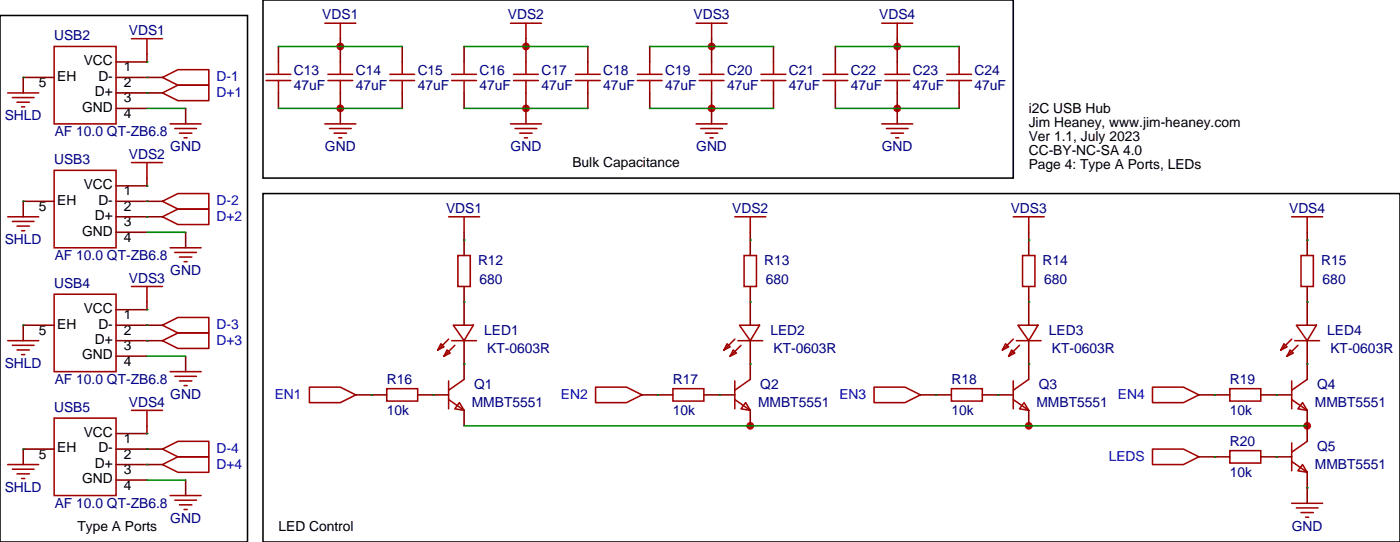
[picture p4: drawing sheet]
<svg xmlns="http://www.w3.org/2000/svg" width="319mm" height="123mm" viewBox="0 0 319 123" stroke-linecap="round" stroke-linejoin="round" font-family="sans-serif">
<g fill="#c00">
<circle cx="77.6" cy="24.7" r=".88"/>
<circle cx="77.6" cy="10.6" r=".88"/>
<circle cx="119.9" cy="24.7" r=".88"/>
<circle cx="119.9" cy="10.6" r=".88"/>
<circle cx="162.3" cy="24.7" r=".88"/>
<circle cx="162.3" cy="10.6" r=".88"/>
<circle cx="204.6" cy="24.7" r=".88"/>
<circle cx="204.6" cy="10.6" r=".88"/>
<circle cx="171.1" cy="97" r=".88"/>
<circle cx="234.6" cy="97" r=".88"/>
<circle cx="298.1" cy="97" r=".88"/>
</g>
<path d="M12.3 10.6h14.2v17.6h-14.2zM30 8.8h7M33.5 8.8v3.5M37 17.6l3.6-1.7h7v3.5h-7zM37 21.2l3.6-1.8h7v3.5h-7zM38.8 28.2h7.1M39.9 29.3h4.9M40.9 30.3h2.8M42 31.4h.7" fill="none" stroke="#a10000" stroke-width=".35"/>
<path d="M5.3 17.6h7M26.5 17.6h10.5M33.5 12.3v1.8h-7M26.5 21.2h10.5M26.5 24.7h7M42.3 24.7v3.5" fill="none" stroke="#870000" stroke-width=".35"/>
<circle cx="33.5" cy="14.1" r=".18" fill="#008700"/>
<path d="M33.5 24.7h8.8" fill="none" stroke="#008700" stroke-width=".35"/>
<g fill="#008700">
<circle cx="33.5" cy="17.6" r=".18"/>
<circle cx="33.5" cy="21.2" r=".18"/>
</g>
<path d="M1.8 21.2h7M2.8 22.2h5M3.9 23.3h2.8M4.9 24.3h.7" fill="none" stroke="#a10000" stroke-width=".35"/>
<path d="M5.3 17.6v3.6" fill="none" stroke="#870000" stroke-width=".35"/>
<circle cx="5.3" cy="17.6" r=".18" fill="#008700"/>
<path d="M12.3 38.8h14.2v17.6h-14.2zM30 37h7M33.5 37v3.6M37 45.9l3.6-1.8h7v3.5h-7zM37 49.4l3.6-1.8h7v3.6h-7zM38.8 56.4h7.1M39.9 57.5h4.9M40.9 58.6h2.8M42 59.6h.7" fill="none" stroke="#a10000" stroke-width=".35"/>
<path d="M5.3 45.9h7M26.5 45.9h10.5M26.5 49.4h10.5M26.5 52.9h7M33.5 40.6v1.7h-7M42.3 52.9v3.5" fill="none" stroke="#870000" stroke-width=".35"/>
<circle cx="33.5" cy="42.3" r=".18" fill="#008700"/>
<path d="M33.5 52.9h8.8" fill="none" stroke="#008700" stroke-width=".35"/>
<g fill="#008700">
<circle cx="33.5" cy="45.9" r=".18"/>
<circle cx="33.5" cy="49.4" r=".18"/>
</g>
<path d="M1.8 49.4h7M2.8 50.4h5M3.9 51.5h2.8M4.9 52.6h.7" fill="none" stroke="#a10000" stroke-width=".35"/>
<path d="M5.3 45.9v3.5" fill="none" stroke="#870000" stroke-width=".35"/>
<circle cx="5.3" cy="45.9" r=".18" fill="#008700"/>
<path d="M12.3 67h14.2v17.7h-14.2zM30 65.3h7M33.5 65.3v3.5M37 74.1l3.6-1.8h7v3.5h-7zM37 77.6l3.6-1.8h7v3.6h-7zM38.8 84.7h7.1M39.9 85.7h4.9M40.9 86.8h2.8M42 87.8h.7" fill="none" stroke="#a10000" stroke-width=".35"/>
<path d="M5.3 74.1h7M26.5 74.1h10.5M26.5 77.6h10.5M33.5 68.8v1.8h-7M26.5 81.1h7M42.3 81.1v3.6" fill="none" stroke="#870000" stroke-width=".35"/>
<circle cx="33.5" cy="70.6" r=".18" fill="#008700"/>
<path d="M33.5 81.1h8.8" fill="none" stroke="#008700" stroke-width=".35"/>
<g fill="#008700">
<circle cx="33.5" cy="74.1" r=".18"/>
<circle cx="33.5" cy="77.6" r=".18"/>
</g>
<path d="M1.8 77.6h7M2.8 78.7h5M3.9 79.7h2.8M4.9 80.8h.7" fill="none" stroke="#a10000" stroke-width=".35"/>
<path d="M5.3 74.1v3.5" fill="none" stroke="#870000" stroke-width=".35"/>
<circle cx="5.3" cy="74.1" r=".18" fill="#008700"/>
<path d="M12.3 95.2h14.2v17.7h-14.2zM30 93.5h7M33.5 93.5v3.5M37 102.3l3.6-1.8h7v3.6h-7zM37 105.8l3.6-1.7h7v3.5h-7zM38.8 112.9h7.1M39.9 113.9h4.9M40.9 115h2.8M42 116.1h.7" fill="none" stroke="#a10000" stroke-width=".35"/>
<path d="M33.5 97v1.8h-7M5.3 102.3h7M26.5 102.3h10.5M26.5 105.8h10.5M26.5 109.4h7M42.3 109.4v3.5" fill="none" stroke="#870000" stroke-width=".35"/>
<circle cx="33.5" cy="98.8" r=".18" fill="#008700"/>
<path d="M33.5 109.4h8.8" fill="none" stroke="#008700" stroke-width=".35"/>
<g fill="#008700">
<circle cx="33.5" cy="102.3" r=".18"/>
<circle cx="33.5" cy="105.8" r=".18"/>
</g>
<path d="M1.8 105.8h7M2.8 106.9h5M3.9 107.9h2.8M4.9 109h.7" fill="none" stroke="#a10000" stroke-width=".35"/>
<path d="M5.3 102.3v3.5" fill="none" stroke="#870000" stroke-width=".35"/>
<circle cx="5.3" cy="102.3" r=".18" fill="#008700"/>
<path d="M88.2 88.5h7v2.9h-7zM102.3 91l3.5 2.5M102.3 86.8v6.3M104.8 91.7l1 1.8-2.1-.4zM105.8 86.4l-3.5 2.5" fill="none" stroke="#a10000" stroke-width=".35"/>
<path d="M84.7 90h3.5M95.2 90h7.1M105.8 82.9v3.5M105.8 93.5v3.5" fill="none" stroke="#870000" stroke-width=".35"/>
<circle cx="98.8" cy="90" r=".18" fill="#008700"/>
<path d="M70.6 88.2h7l3.5 1.8-3.5 1.7h-7z" fill="none" stroke="#a10000" stroke-width=".35"/>
<path d="M81.1 90h3.6" fill="none" stroke="#870000" stroke-width=".35"/>
<circle cx="84.7" cy="90" r=".18" fill="#008700"/>
<path d="M100.5 78.3l.7 .7-1.4 .7zM102 79.7l.7 .7-1.5 .7zM102.3 77.3l-2.5 2.4M103 77.6h5.7M103.4 74.1h4.5l-2.1 3.5zM103.7 78.7l-2.5 2.4" fill="none" stroke="#a10000" stroke-width=".35"/>
<path d="M105.8 68.8v5.3M105.8 77.6v5.3" fill="none" stroke="#870000" stroke-width=".35"/>
<circle cx="105.8" cy="82.9" r=".18" fill="#008700"/>
<path d="M104.4 58.2h2.8v7.1h-2.8z" fill="none" stroke="#a10000" stroke-width=".35"/>
<path d="M105.8 54.7v3.5M105.8 65.3v3.5" fill="none" stroke="#870000" stroke-width=".35"/>
<circle cx="105.8" cy="68.8" r=".18" fill="#008700"/>
<path d="M153.5 88.5h7v2.9h-7zM167.6 91l3.5 2.5M167.6 86.8v6.3M170 91.7l1.1 1.8-2.1-.4zM171.1 86.4l-3.5 2.5" fill="none" stroke="#a10000" stroke-width=".35"/>
<path d="M149.9 90h3.6M160.5 90h7.1M171.1 82.9v3.5M171.1 93.5v3.5" fill="none" stroke="#870000" stroke-width=".35"/>
<circle cx="164" cy="90" r=".18" fill="#008700"/>
<path d="M135.8 88.2h7.1l3.5 1.8-3.5 1.7h-7.1z" fill="none" stroke="#a10000" stroke-width=".35"/>
<path d="M146.4 90h3.5" fill="none" stroke="#870000" stroke-width=".35"/>
<circle cx="149.9" cy="90" r=".18" fill="#008700"/>
<path d="M165.8 78.3l.7 .7-1.4 .7zM167.2 79.7l.7 .7-1.4 .7zM167.6 77.3l-2.5 2.4M168.3 77.6h5.6M168.6 74.1h4.6l-2.1 3.5zM169 78.7l-2.5 2.4" fill="none" stroke="#a10000" stroke-width=".35"/>
<path d="M171.1 68.8v5.3M171.1 77.6v5.3" fill="none" stroke="#870000" stroke-width=".35"/>
<circle cx="171.1" cy="82.9" r=".18" fill="#008700"/>
<path d="M169.7 58.2h2.8v7.1h-2.8z" fill="none" stroke="#a10000" stroke-width=".35"/>
<path d="M171.1 54.7v3.5M171.1 65.3v3.5" fill="none" stroke="#870000" stroke-width=".35"/>
<circle cx="171.1" cy="68.8" r=".18" fill="#008700"/>
<path d="M217 88.5h7v2.9h-7zM231.1 91l3.5 2.5M231.1 86.8v6.3M233.5 91.7l1.1 1.8-2.1-.4zM234.6 86.4l-3.5 2.5" fill="none" stroke="#a10000" stroke-width=".35"/>
<path d="M213.4 90h3.6M224 90h7.1M234.6 82.9v3.5M234.6 93.5v3.5" fill="none" stroke="#870000" stroke-width=".35"/>
<circle cx="227.5" cy="90" r=".18" fill="#008700"/>
<path d="M199.3 88.2h7.1l3.5 1.8-3.5 1.7h-7.1z" fill="none" stroke="#a10000" stroke-width=".35"/>
<path d="M209.9 90h3.5" fill="none" stroke="#870000" stroke-width=".35"/>
<circle cx="213.4" cy="90" r=".18" fill="#008700"/>
<path d="M229.3 78.3l.7 .7-1.4 .7zM230.7 79.7l.7 .7-1.4 .7zM231.1 77.3l-2.5 2.4M231.8 77.6h5.6M232.1 74.1h4.6l-2.1 3.5zM232.5 78.7l-2.5 2.4" fill="none" stroke="#a10000" stroke-width=".35"/>
<path d="M234.6 68.8v5.3M234.6 77.6v5.3" fill="none" stroke="#870000" stroke-width=".35"/>
<circle cx="234.6" cy="82.9" r=".18" fill="#008700"/>
<path d="M233.2 58.2h2.8v7.1h-2.8z" fill="none" stroke="#a10000" stroke-width=".35"/>
<path d="M234.6 54.7v3.5M234.6 65.3v3.5" fill="none" stroke="#870000" stroke-width=".35"/>
<circle cx="234.6" cy="68.8" r=".18" fill="#008700"/>
<path d="M280.5 88.5h7v2.9h-7zM294.6 91l3.5 2.5M294.6 86.8v6.3M297 91.7l1.1 1.8-2.1-.4zM298.1 86.4l-3.5 2.5" fill="none" stroke="#a10000" stroke-width=".35"/>
<path d="M276.9 90h3.6M287.5 90h7.1M298.1 82.9v3.5M298.1 93.5v3.5" fill="none" stroke="#870000" stroke-width=".35"/>
<circle cx="291" cy="90" r=".18" fill="#008700"/>
<path d="M262.8 88.2h7.1l3.5 1.8-3.5 1.7h-7.1z" fill="none" stroke="#a10000" stroke-width=".35"/>
<path d="M273.4 90h3.5" fill="none" stroke="#870000" stroke-width=".35"/>
<circle cx="276.9" cy="90" r=".18" fill="#008700"/>
<path d="M292.8 78.3l.7 .7-1.4 .7zM294.2 79.7l.7 .7-1.4 .7zM294.6 77.3l-2.5 2.4M295.3 77.6h5.6M295.6 74.1h4.6l-2.1 3.5zM296 78.7l-2.5 2.4" fill="none" stroke="#a10000" stroke-width=".35"/>
<path d="M298.1 68.8v5.3M298.1 77.6v5.3" fill="none" stroke="#870000" stroke-width=".35"/>
<circle cx="298.1" cy="82.9" r=".18" fill="#008700"/>
<path d="M296.7 58.2h2.8v7.1h-2.8z" fill="none" stroke="#a10000" stroke-width=".35"/>
<path d="M298.1 54.7v3.5M298.1 65.3v3.5" fill="none" stroke="#870000" stroke-width=".35"/>
<circle cx="298.1" cy="68.8" r=".18" fill="#008700"/>
<g fill="none" stroke="#a10000" stroke-width=".35">
<path d="M60.7 18.3h5.6M60.7 16.9h5.6M63.5 14.1v2.8M63.5 18.3v2.9M74.1 5.3h7M74.8 18.3h5.6M74.8 16.9h5.6M77.6 5.3v3.5M77.6 14.1v2.8M77.6 18.3v2.9M88.9 18.3h5.6M88.9 16.9h5.6"/>
<path d="M91.7 14.1v2.8M91.7 18.3v2.9M103 18.3h5.7M103 16.9h5.7M105.8 14.1v2.8M105.8 18.3v2.9M116.4 5.3h7.1M117.1 18.3h5.7M117.1 16.9h5.7M119.9 5.3v3.5M119.9 14.1v2.8M119.9 18.3v2.9"/>
<path d="M131.2 18.3h5.7M131.2 16.9h5.7M134.1 14.1v2.8M134.1 18.3v2.9M145.3 18.3h5.7M145.3 16.9h5.7M148.2 14.1v2.8M148.2 18.3v2.9M158.7 5.3h7.1M159.5 18.3h5.6M159.5 16.9h5.6M162.3 5.3v3.5"/>
<path d="M162.3 14.1v2.8M162.3 18.3v2.9M173.6 18.3h5.6M173.6 16.9h5.6M176.4 14.1v2.8M176.4 18.3v2.9M187.7 18.3h5.6M187.7 16.9h5.6M190.5 14.1v2.8M190.5 18.3v2.9M201.1 5.3h7M201.8 18.3h5.6"/>
<path d="M201.8 16.9h5.6M204.6 5.3v3.5M204.6 14.1v2.8M204.6 18.3v2.9M215.9 18.3h5.6M215.9 16.9h5.6M218.7 14.1v2.8M218.7 18.3v2.9M74.1 28.2h7M75.1 29.3h5M76.2 30.3h2.8M77.3 31.4h.7"/>
<path d="M116.4 28.2h7.1M117.5 29.3h4.9M118.5 30.3h2.9M119.6 31.4h.7M158.7 28.2h7.1M159.8 29.3h4.9M160.9 30.3h2.8M161.9 31.4h.7M201.1 28.2h7M202.1 29.3h5M203.2 30.3h2.8M204.3 31.4h.7"/>
<path d="M102.3 49.4h7.1M105.8 49.4v3.5"/>
</g>
<g fill="none" stroke="#870000" stroke-width=".35">
<path d="M63.5 10.6v3.5M77.6 8.8v5.3M91.7 10.6v3.5M105.8 10.6v3.5M119.9 8.8v5.3M134.1 10.6v3.5M148.2 10.6v3.5M162.3 8.8v5.3M176.4 10.6v3.5M190.5 10.6v3.5M204.6 8.8v5.3M218.7 10.6v3.5"/>
<path d="M63.5 21.2v3.5M77.6 21.2v7M91.7 21.2v3.5M105.8 21.2v3.5M119.9 21.2v7M134.1 21.2v3.5M148.2 21.2v3.5M162.3 21.2v7M176.4 21.2v3.5M190.5 21.2v3.5M204.6 21.2v7M218.7 21.2v3.5"/>
<path d="M105.8 52.9v1.8"/>
</g>
<path d="M63.5 10.6h28.2M105.8 10.6h28.3M148.2 10.6h28.2M190.5 10.6h28.2M63.5 24.7h28.2M105.8 24.7h28.3M148.2 24.7h28.2M190.5 24.7h28.2" fill="none" stroke="#008700" stroke-width=".35"/>
<circle cx="105.8" cy="54.7" r=".18" fill="#008700"/>
<path d="M167.6 49.4h7M171.1 49.4v3.5" fill="none" stroke="#a10000" stroke-width=".35"/>
<path d="M171.1 52.9v1.8" fill="none" stroke="#870000" stroke-width=".35"/>
<circle cx="171.1" cy="54.7" r=".18" fill="#008700"/>
<path d="M231.1 49.4h7M234.6 49.4v3.5" fill="none" stroke="#a10000" stroke-width=".35"/>
<path d="M234.6 52.9v1.8" fill="none" stroke="#870000" stroke-width=".35"/>
<circle cx="234.6" cy="54.7" r=".18" fill="#008700"/>
<path d="M294.6 49.4h7M298.1 49.4v3.5" fill="none" stroke="#a10000" stroke-width=".35"/>
<path d="M298.1 52.9v1.8" fill="none" stroke="#870000" stroke-width=".35"/>
<circle cx="298.1" cy="54.7" r=".18" fill="#008700"/>
<path d="M105.8 97h192.3" fill="none" stroke="#008700" stroke-width=".35"/>
<path d="M280.5 102.7h7v2.8h-7zM294.6 105.1l3.5 2.5M294.6 100.9v6.3M297 105.8l1.1 1.8-2.1-.4zM298.1 100.5l-3.5 2.5" fill="none" stroke="#a10000" stroke-width=".35"/>
<path d="M298.1 97v3.5M276.9 104.1h3.6M287.5 104.1h7.1M298.1 107.6v3.5" fill="none" stroke="#870000" stroke-width=".35"/>
<circle cx="291" cy="104.1" r=".18" fill="#008700"/>
<path d="M262.8 102.3h7.1l3.5 1.8-3.5 1.7h-7.1z" fill="none" stroke="#a10000" stroke-width=".35"/>
<path d="M273.4 104.1h3.5" fill="none" stroke="#870000" stroke-width=".35"/>
<circle cx="276.9" cy="104.1" r=".18" fill="#008700"/>
<path d="M294.6 114.7h7M295.6 115.7h5M296.7 116.8h2.8M297.7 117.8h.7" fill="none" stroke="#a10000" stroke-width=".35"/>
<path d="M298.1 111.1v3.6" fill="none" stroke="#870000" stroke-width=".35"/>
<circle cx="298.1" cy="111.1" r=".18" fill="#008700"/>
<path d="M0 3.5h56.4v120h-56.4zM60 0h171.1v40.6h-171.1zM60 44.1h259.3v79.4h-259.3z" fill="none" stroke="#000" stroke-width=".35"/>
<g font-size="3.1" fill="#000080">
<text x="73.5" y="4.4">VDS1</text>
<text x="115.8" y="4.4">VDS2</text>
<text x="158.2" y="4.4">VDS3</text>
<text x="200.5" y="4.4">VDS4</text>
<text x="12.3" y="9.2">USB2</text>
<text x="29.4" y="8">VDS1</text>
<text x="67" y="17">C13</text>
<text x="81.1" y="17">C14</text>
<text x="95.2" y="17">C15</text>
<text x="109.4" y="17">C16</text>
<text x="123.5" y="17">C17</text>
<text x="137.6" y="17">C18</text>
<text x="151.7" y="17">C19</text>
<text x="165.8" y="17">C20</text>
<text x="179.9" y="17">C21</text>
<text x="194" y="17">C22</text>
<text x="208.1" y="17">C23</text>
<text x="222.2" y="17">C24</text>
<text x="67" y="20.5">47uF</text>
<text x="81.1" y="20.5">47uF</text>
<text x="95.2" y="20.5">47uF</text>
<text x="109.4" y="20.5">47uF</text>
<text x="123.5" y="20.5">47uF</text>
<text x="137.6" y="20.5">47uF</text>
<text x="151.7" y="20.5">47uF</text>
<text x="165.8" y="20.5">47uF</text>
<text x="179.9" y="20.5">47uF</text>
<text x="194" y="20.5">47uF</text>
<text x="208.1" y="20.5">47uF</text>
<text x="222.2" y="20.5">47uF</text>
<text x="1.1" y="27.4">SHLD</text>
<text x="12.5" y="31.1">AF 10.0 QT-ZB6.8</text>
<text x="38.8" y="34.4">GND</text>
<text x="74.1" y="34.4">GND</text>
<text x="116.4" y="34.4">GND</text>
<text x="158.8" y="34.4">GND</text>
<text x="201.1" y="34.4">GND</text>
<text x="12.3" y="37.4">USB3</text>
<text x="29.4" y="36.2">VDS2</text>
<text x="101.7" y="48.5">VDS1</text>
<text x="167" y="48.5">VDS2</text>
<text x="230.5" y="48.5">VDS3</text>
<text x="294" y="48.5">VDS4</text>
<text x="1.1" y="55.6">SHLD</text>
<text x="12.5" y="59.3">AF 10.0 QT-ZB6.8</text>
<text x="12.3" y="65.7">USB4</text>
<text x="29.4" y="64.4">VDS3</text>
<text x="38.8" y="62.6">GND</text>
<text x="109" y="60.4">R12</text>
<text x="109.4" y="64.6">680</text>
<text x="174.3" y="60.4">R13</text>
<text x="174.6" y="64.6">680</text>
<text x="237.8" y="60.4">R14</text>
<text x="238.1" y="64.6">680</text>
<text x="301.3" y="60.4">R15</text>
<text x="301.6" y="64.6">680</text>
<text x="110.4" y="76.2">LED1</text>
<text x="175.7" y="76.2">LED2</text>
<text x="239.2" y="76.2">LED3</text>
<text x="302.7" y="76.2">LED4</text>
<text x="1.1" y="83.8">SHLD</text>
<text x="111.1" y="80.5">KT-0603R</text>
<text x="176.4" y="80.5">KT-0603R</text>
<text x="239.9" y="80.5">KT-0603R</text>
<text x="303.4" y="80.5">KT-0603R</text>
<text x="12.5" y="87.5">AF 10.0 QT-ZB6.8</text>
<text x="88.2" y="87.5">R16</text>
<text x="108.1" y="88.6">Q1</text>
<text x="153.5" y="87.5">R17</text>
<text x="173.4" y="88.6">Q2</text>
<text x="217" y="87.5">R18</text>
<text x="236.9" y="88.6">Q3</text>
<text x="280.5" y="87.5">R19</text>
<text x="300.4" y="88.6">Q4</text>
<text x="12.3" y="93.9">USB5</text>
<text x="29.4" y="92.6">VDS4</text>
<text x="38.8" y="90.9">GND</text>
<text x="88.2" y="94.6">10k</text>
<text x="107.6" y="92.8">MMBT5551</text>
<text x="153.5" y="94.6">10k</text>
<text x="172.9" y="92.8">MMBT5551</text>
<text x="217" y="94.6">10k</text>
<text x="236.4" y="92.8">MMBT5551</text>
<text x="280.5" y="94.6">10k</text>
<text x="299.9" y="92.8">MMBT5551</text>
<text x="280.5" y="101.6">R20</text>
<text x="299.9" y="106.9">MMBT5551</text>
<text x="300.4" y="102.7">Q5</text>
<text x="1.1" y="112">SHLD</text>
<text x="280.5" y="108.7">10k</text>
<text x="12.5" y="115.8">AF 10.0 QT-ZB6.8</text>
<text x="38.8" y="119.1">GND</text>
<text x="294.6" y="120.9">GND</text>
</g>
<g font-size="3.1">
<text x="19.1" y="14.9">VCC</text>
<text x="28.2" y="16.3">1</text>
<text x="8.8" y="19.8">5</text>
<text x="13.1" y="18.4">EH</text>
<text x="21.6" y="21.9">D+</text>
<text x="22.4" y="18.4">D-</text>
<text x="28.2" y="19.8">2</text>
<text x="28.2" y="23.3">3</text>
<text x="18.8" y="25.4">GND</text>
<text x="28.2" y="26.9">4</text>
<text x="234.6" y="25.8">i2C USB Hub</text>
<text x="234.6" y="28.9">Jim Heaney, www.jim-heaney.com</text>
<text x="234.6" y="32.1">Ver 1.1, July 2023</text>
<text x="234.6" y="35.2">CC-BY-NC-SA 4.0</text>
<text x="130.5" y="38.1">Bulk Capacitance</text>
<text x="234.6" y="38.4">Page 4: Type A Ports, LEDs</text>
<text x="13.1" y="46.6">EH</text>
<text x="19.1" y="43.1">VCC</text>
<text x="22.4" y="46.6">D-</text>
<text x="28.2" y="44.5">1</text>
<text x="8.8" y="48">5</text>
<text x="18.8" y="53.7">GND</text>
<text x="21.6" y="50.1">D+</text>
<text x="28.2" y="48">2</text>
<text x="28.2" y="51.6">3</text>
<text x="28.2" y="55.1">4</text>
<text x="19.1" y="71.3">VCC</text>
<text x="8.8" y="76.2">5</text>
<text x="13.1" y="74.8">EH</text>
<text x="22.4" y="74.8">D-</text>
<text x="28.2" y="72.7">1</text>
<text x="28.2" y="76.2">2</text>
<text x="18.8" y="81.9">GND</text>
<text x="21.6" y="78.4">D+</text>
<text x="28.2" y="79.8">3</text>
<text x="28.2" y="83.3">4</text>
<text x="19.1" y="99.5">VCC</text>
<text x="28.2" y="100.9">1</text>
<text x="8.8" y="104.5">5</text>
<text x="13.1" y="103.1">EH</text>
<text x="21.6" y="106.6">D+</text>
<text x="22.4" y="103.1">D-</text>
<text x="28.2" y="104.5">2</text>
<text x="28.2" y="108">3</text>
<text x="18.8" y="110.1">GND</text>
<text x="28.2" y="111.5">4</text>
<text x="17.6" y="121">Type A Ports</text>
<text x="63.5" y="121">LED Control</text>
</g>
<g font-size="3.1" fill="#00f">
<text x="49.4" y="18.6">D-1</text>
<text x="49.4" y="22.1">D+1</text>
<text x="49.4" y="46.8">D-2</text>
<text x="49.4" y="50.3">D+2</text>
<text x="49.4" y="75">D-3</text>
<text x="49.4" y="78.5">D+3</text>
<text x="62.7" y="90.9">EN1</text>
<text x="127.9" y="90.9">EN2</text>
<text x="191.4" y="90.9">EN3</text>
<text x="254.9" y="90.9">EN4</text>
<text x="49.4" y="103.2">D-4</text>
<text x="49.4" y="106.7">D+4</text>
<text x="252.8" y="105">LEDS</text>
</g>
</svg>
